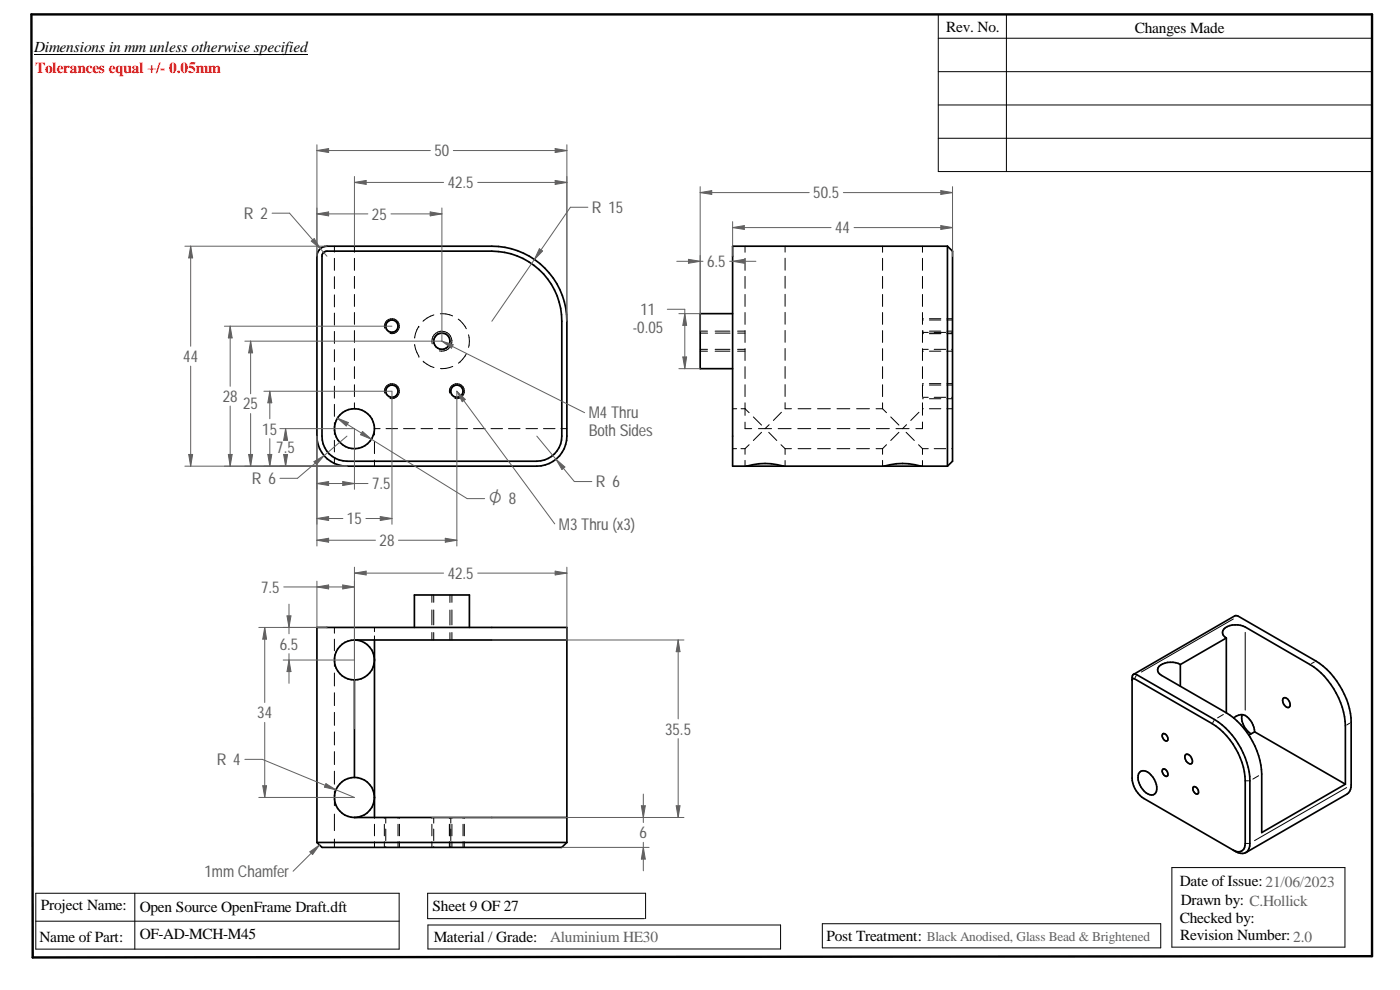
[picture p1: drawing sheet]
<svg xmlns="http://www.w3.org/2000/svg" width="420mm" height="297mm" viewBox="0 0 420 297" stroke-linecap="round" stroke-linejoin="round" font-family="sans-serif">
<path d="M9.4 4.3h402.4v282.6l-402 .4z" fill="none" stroke="#000" stroke-width=".72"/>
<g fill="none" stroke="#000" stroke-width=".3">
<path d="M10.2 16.4h82.2M281.6 11.5h130.2M281.6 4.3v47.2h130.2M302 4.3v47.2M281.6 21.5h130.2M281.6 31.5h130.2M281.6 41.5h130.2M100.4 73.9v1.7M100.4 77.5v3.6M106.4 73.9v1.8M106.4 77.5v3.6M223.6 73.9v1.8"/>
<path d="M223.6 77.5v3.6M235.6 73.9v1.7M235.6 77.5v3.6M264.9 73.9v1.8M264.9 77.5v3.6M276.8 73.9v1.8M276.8 77.5v3.6M100.4 83v3.6M100.4 88.5v3.6M100.4 93.9v3.6M100.4 99.4v3.6M106.4 82.9v3.6"/>
<path d="M106.4 88.3v3.6M106.4 93.8v3.5M106.4 99.2v3.5M115.4 98.5a2.25 2.25 0 0 1 2-2.9 2.25 2.25 0 0 1 2.4 2.4 2.25 2.25 0 0 1-2.8 2M125.7 97.9h.1M125.7 97.9a7.5 7.5 0 0 0-1.3 3.5M130.2 94.5a7.9 7.9 0 0 0-3.3 1.9M132.2 94.1a7.3 7.3 0 0 1 3.6 .7M137.5 95.8l1.3 1.2 1.1 1.6M210.1 99.4h2.2M210.1 99.9h2.3M214.6 99.4h4.5"/>
<path d="M214.7 99.9h4.4M221.3 99.4h2.3M221.4 99.9h2.2M223.6 82.9v3.6M223.6 88.3v3.6M223.6 93.8v3.5M223.6 99.2v3.5M235.6 82.9v3.6M235.6 88.3v3.6M235.6 93.7v3.6M235.6 99.1v3.6M264.9 82.9v3.6"/>
<path d="M264.9 88.3v3.6M264.9 93.8v3.5M264.9 99.2v3.5M276.8 95.6h.3M276.8 99.4h.3M276.8 82.9v3.6M276.8 88.3v3.6M276.8 93.8v3.5M276.8 99.2v3.5M276.8 96h.3M276.8 99.9h.3M276.8 99.7h1.8"/>
<path d="M278.9 95.6h3.5M278.9 99.4h3.5M278.9 96h3.5M278.9 99.9h3.5M280.4 99.7h3.4M284.2 95.6h1.7M284.2 99.4h1.7M284.2 96h1.7M284.2 99.9h1.7M285.6 99.7h.3M100.4 104.9v3.6M100.4 110.4v3.6"/>
<path d="M100.4 115.9v3.6M106.4 104.6v3.6M106.4 110v3.6M106.4 115.4v3.6M115.4 117.9a2.26 2.26 0 0 1 2-2.8 2.26 2.26 0 0 1 2.5 2.5 2.26 2.26 0 0 1-2.9 1.9M124.4 103.4l.3 1.3 1 2.1M125.7 106.9h.1M127 108.4l1.2 .9 2 1M129.7 103.2a3 3 0 0 1 2.6-3.8 3 3 0 0 1 3.3 3.2 3 3 0 0 1-3.7 2.7M134.9 117.9a2.25 2.25 0 0 1 2.1-2.8 2.25 2.25 0 0 1 2.4 2.5 2.25 2.25 0 0 1-2.9 1.9M135.9 109.9a7.5 7.5 0 0 1-3.7 .7M140 106.1l-1.2 1.7-1.2 1.2"/>
<path d="M140.6 100.5a7.1 7.1 0 0 1 0 3.7M210.1 105.4h2.2M210.1 104.8h2.2M214.6 105.4h4.5M214.6 104.8h4.5M221.3 105.4h2.3M221.3 104.8h2.3M223.6 104.6v3.6M223.6 110v3.6M223.6 115.4v3.6M235.6 104.6v3.5M235.6 110v3.5"/>
<path d="M235.6 115.4v3.6M264.9 104.6v3.6M264.9 110v3.6M264.9 115.4v3.6M276.8 100.1h.3M276.8 119.6h.3M276.8 115.1h.3M276.8 105.4h.3M276.8 104.6v3.6M276.8 110v3.6M276.8 115.4v3.6M276.8 115.5h.3"/>
<path d="M276.8 119.2h1.8M276.8 104.8h1.8M278.9 100.1h3.5M278.9 119.6h3.5M278.9 115.1h3.5M278.9 105.4h3.5M278.9 115.5h3.5M280.4 119.2h3.4M280.4 104.8h3.4M284.2 100.1h1.7M284.2 119.6h1.7M284.2 115.1h1.7"/>
<path d="M284.2 105.4h1.7M284.2 115.5h1.7M285.6 119.2h.3M285.6 104.8h.3M100.4 121.3v3.6M100.4 126.8v3.5M100.4 132.1v3.5M100.4 137.4v1.7M106.4 120.9v1.7M112.4 132.4v3.7M112.4 138v1.9M114.1 128.6h-1.7v1.9"/>
<path d="M115.9 128.6h3.4M121.1 128.6h3.5M126.4 128.6h3.4M131.6 128.6h3.5M136.9 128.6h3.4M142.1 128.6h3.5M147.4 128.6h3.4M152.6 128.6h3.5M157.8 128.6h3.5M163.1 128.6h3.5M168.3 128.6h1.8M219.9 122.6h1.2"/>
<path d="M219.9 134.6h1.2M222.4 134.6h1.2M222.4 122.6h1.2l1.2 1.2M223.6 126.7v1.9h2M223.6 120.9v3.7M223.6 134.6v1.7M223.6 138.1v1.8M224.8 133.4l-1.2 1.2M226.1 125.1l2.4 2.5M227.6 128.6h4M228.5 129.7l-2.4 2.5M230.7 129.7l2.4 2.5"/>
<path d="M230.8 127.4l-1.2 1.2M233.5 128.6h3.9M234.4 133.4l1.2 1.2M234.5 123.7l-2.4 2.5M235.6 120.8v1.8h1.9M235.6 134.6v1.8M235.6 138.2v1.7M235.6 134.6h1.9M239.4 128.6h3.9M239.5 122.6h3.9M239.5 134.6h3.9M245.3 128.6h3.9"/>
<path d="M245.4 122.6h3.8M245.4 134.6h3.8M251.2 122.6h3.8M251.2 134.6h3.8M251.2 128.6h3.9M257.1 122.6h3.8M257.1 134.6h3.8M257.1 128.6h3.9M262.9 122.6h2M262.9 134.6h2M263 128.6h3.9M264.9 120.9v1.7"/>
<path d="M264.9 122.6l1.2 1.2M264.9 134.6v1.7M264.9 138.1v1.8M266.1 133.4l-1.2 1.2M267.3 125.1l2.5 2.5M268.9 128.6h3.9M269.8 129.7l-2.5 2.5M271.9 129.7l2.5 2.5M272.1 127.4l-1.2 1.2M275.7 133.4l1.1 1.2M275.8 123.7l-2.5 2.5M276.8 122.6h.3"/>
<path d="M276.8 126.6v2h-1.9M276.8 120.9v3.7M276.8 134.6h1.8M276.8 134.6v1.8M276.8 138.2v1.7M278.9 122.6h3.5M280.4 134.6h3.4M284.2 122.6h1.7M285.6 134.6h.3M129.6 178.5v2.2M130.2 178.5v2.2M135 178.5v2.3"/>
<path d="M135.6 178.5v2.2M100.4 188.3v1.7M100.4 191.8v3.4M100.4 197v2.9M112.4 188.3v1.2M112.4 190.8v1.2M129.6 183v4.5M129.6 189.8v2.2M130.2 183v4.5M130.2 189.8v2.2M135 183v4.5M135 189.8v2.2"/>
<path d="M135.6 183v4.5M135.6 189.8v2.2M370.2 185.7l-27.6 15.9M373.7 189.7v23.4M394.5 198.6l-.9 .5M100.4 201.9v3.9M100.4 207.9v3.8M100.4 213.7v3.9M100.4 219.6v3.9M341 202.7l-.4 .6M364.3 216.2l-.3 .6M367.1 214.4l-1.7 1"/>
<path d="M405 217l-.8 .5M411.8 213.6v36.4M100.4 225.5v3.9M100.4 231.4v3.9M100.4 237.3v4.4M374 234.3h.7M377.7 232.7l-1.7 1.1M404.1 236.3l-27.6 15.9M100.4 244.3v4.9M100.4 251.8v2.5M112.4 245.3v.2M112.4 247.3v3.5"/>
<path d="M112.4 252.6v1.7M115.3 245.3v.2M115.3 247.3v3.5M115.3 252.6v1.7M115.8 245.3v1.7M115.8 248.8v3.4M115.8 254v.3M119.5 245.3v.2M119.5 247.3v3.5M119.5 252.6v1.7M119.9 245.3v.2M119.9 247.3v3.5"/>
<path d="M119.9 252.6v1.7M129.6 245.3v.2M129.6 247.3v3.5M129.6 252.6v1.7M130.2 245.3v1.7M130.2 248.8v3.4M130.2 254v.3M134.9 245.3v.2M134.9 247.3v3.5M134.9 252.6v1.7M135 245.3v.2M135 247.3v3.5"/>
<path d="M135 252.6v1.7M135.3 245.3v1.7M135.3 248.8v3.4M135.3 254v.3M135.6 245.3v.2M135.6 247.3v3.5M135.6 252.6v1.7M139 245.3v.2M139 247.3v3.5M139 252.6v1.7M139.4 245.3v.2M139.4 247.3v3.5"/>
<path d="M139.4 252.6v1.7M374 253.1h.7M9.8 271.3v16M10.7 276.4h109.1M10.7 268h109.1v16.8h-109.1zM40.5 268v16.8M128.4 277.5h105.9v7.2h-105.9zM193.4 275.6h-65.1v-7.6h65.4v7.6M246.8 277.2h101.5v7.2h-101.5zM351.7 260.3h51.9v23.9h-51.9z"/>
</g>
<g fill="none" stroke="#000" stroke-width=".51">
<path d="M96.3 74.5l1.8-.6h49.5a22.5 22.5 0 0 1 22.5 22.5v34.5a9 9 0 0 1-9 9h-57a9 9 0 0 1-9-9v-54a3 3 0 0 1 1.2-2.4zM97.2 75.6l.9-.2h49.5a21 21 0 0 1 21 21v34.5a7.5 7.5 0 0 1-7.5 7.5h-57a7.4 7.4 0 0 1-7.5-7.5v-54l.1-.5zM284.3 73.9h-64.4v66h64.4M284.3 73.9v66M284.3 73.9l1.6 1.5v63l-1.6 1.5M219.9 94.1h-9.8v16.5h9.8M235.2 139.9a19.7 19.7 0 0 0-11.1 0M276.4 139.9a19.7 19.7 0 0 0-11.1 0M106.4 192a6 6 0 0 1 6 6 6 6 0 0 1-6 6M106.4 192a6 6 0 0 0-6 6 6 6 0 0 0 6 6M106.4 192h63.7M112.4 192v53.3"/>
<path d="M124.4 188.3v-9.8h16.5v9.8M354.2 199.4v6.5M354.2 199.4a5.3 5.3 0 0 0-6.7 1 1.7 1.7 0 0 0 1.1 2.2l19.4 11.3M368 191.4a1.79 1.79 0 0 1-1.1-1.8 1.79 1.79 0 0 1 1.4-1.6 6.6 6.6 0 0 1 5.4 .1l19.4 11.3a23.4 23.4 0 0 1 10.7 18.4v17.5M368 191.4l-13.8 8M368 191.4v22.5M106.4 204v29.3M339.8 204.1l.2-.5 .5 .1 23.3 13.4a22.1 22.1 0 0 1 9.9 17.2v18.8a2.18 2.18 0 0 1-1.1 2.2 2.18 2.18 0 0 1-2.4-.2M340 202.4l.3-.1 .9 .1 23.3 13.5a23.5 23.5 0 0 1 10.6 18.4v18.8a2.58 2.58 0 0 1-1.2 2.7 2.58 2.58 0 0 1-3-.3l-27.6-15.9a7.8 7.8 0 0 1-3.5-6.1v-30.3zM340.2 202.4l30.7-17.7 .7 .2 23.3 13.4a23.7 23.7 0 0 1 10.6 18.4v18.8a3.2 3.2 0 0 1-1.2 2.8l-30.4 17.5M368 213.9l2.2 1.5M370.2 215.4a24.1 24.1 0 0 1 8.5 16.8v17.6l25.1-14.5"/>
<path d="M370.2 215.4a3.1 3.1 0 0 1 5.1 .8l1 2 .2 1.4M372.8 214.4a5.8 5.8 0 0 0 2.6 5.8M376.5 219.6l-1.7 1M376.5 219.6l27.3 15.7M385.1 209.5a1.43 1.43 0 0 1 1.9 1.2 1.04 1.04 0 0 1-.4 1.6 2.07 2.07 0 0 1-1.5-2.8zM106.4 233.3a6 6 0 0 0-6 6 6 6 0 0 0 6 6M106.4 233.3a6 6 0 0 1 6 6 6 6 0 0 1-6 6M342 231.7a2.33 2.33 0 0 1 3.5 .9 4.9 4.9 0 0 1 1.4 5.2 1.84 1.84 0 0 1-2.9 .1 5.2 5.2 0 0 1-2-6.2zM348.9 220.2a1.34 1.34 0 0 1 1.4 .6 1.34 1.34 0 0 1 0 1.5 1.51 1.51 0 0 1-1.4-2.1zM348.9 230.8a1.31 1.31 0 0 1 1.4 .6 1.31 1.31 0 0 1 0 1.5 1.46 1.46 0 0 1-1.4-2.1zM355.7 226.6a1.18 1.18 0 0 1 1.9 .8 .97 .97 0 0 1 .4 1.1 .97 .97 0 0 1-.9 .7l-1.1-.9a1.78 1.78 0 0 1-.3-1.7zM358.1 236.1a1.34 1.34 0 0 1 1.4 .6 1.34 1.34 0 0 1-.1 1.5 1.51 1.51 0 0 1-1.3-2.1z"/>
<path d="M95.1 252.8h75M106.4 245.3h63.7M170.1 252.8l-1.5 1.5h-72l-1.5-1.5M170.1 252.8v-64.5h-75v64.5"/>
<circle cx="117.6" cy="97.9" r="1.85"/>
<circle cx="117.6" cy="117.4" r="1.85"/>
<circle cx="132.6" cy="102.4" r="2.44"/>
<circle cx="137.1" cy="117.4" r="1.85"/>
<circle cx="106.4" cy="128.6" r="6"/>
</g>
<path d="M55.5 73.9h42.6M57.2 73.9l.6 3.5h-1.2zM55.5 139.9h48.6" fill="none" stroke="#606060" stroke-width=".3"/>
<path d="M57.2 73.9l.6 3.5h-1.2z" fill="#606060"/>
<path d="M56.6 136.4h1.2l-.6 3.5z" fill="none" stroke="#606060" stroke-width=".3"/>
<path d="M56.6 136.4h1.2l-.6 3.5z" fill="#606060"/>
<path d="M57.2 73.9v30M57.2 109.9v30M94.2 138.5l3.1-1.8-2.3 2.7zM104.1 130.9l-14.8 12.6h-5.3" fill="none" stroke="#606060" stroke-width=".3"/>
<path d="M94.2 138.5l3.1-1.8-2.3 2.7z" fill="#606060"/>
<path d="M81.6 64h5.3l11.2 12.9M93.4 72.3l.9-.7 1.8 3z" fill="none" stroke="#606060" stroke-width=".3"/>
<path d="M93.4 72.3l.9-.7 1.8 3z" fill="#606060"/>
<path d="M161.9 74.6l.9 .7-2.4 2.6zM176.4 62.2h-5.2l-23.6 34.2" fill="none" stroke="#606060" stroke-width=".3"/>
<path d="M161.9 74.6l.9 .7-2.4 2.6z" fill="#606060"/>
<path d="M161.1 130.9l11.3 13.6h5.2M166.9 137.8l2.6 2.3-.9 .8z" fill="none" stroke="#606060" stroke-width=".3"/>
<path d="M166.9 137.8l2.6 2.3-.9 .8z" fill="#606060"/>
<path d="M95.1 45.2l3.5-.6v1.2zM95.1 43.4v33.5M170.1 43.4v53" fill="none" stroke="#606060" stroke-width=".3"/>
<path d="M95.1 45.2l3.5-.6v1.2z" fill="#606060"/>
<path d="M166.6 44.6l3.5 .6-3.5 .6z" fill="none" stroke="#606060" stroke-width=".3"/>
<path d="M166.6 44.6l3.5 .6-3.5 .6z" fill="#606060"/>
<path d="M95.1 45.2h34M136 45.2h34.1M95.1 130.9v15.9M106.4 128.6v18.2M95.1 145.1l3.5-.6v1.2z" fill="none" stroke="#606060" stroke-width=".3"/>
<path d="M95.1 145.1l3.5-.6v1.2z" fill="#606060"/>
<path d="M102.9 144.5l3.5 .6-3.5 .6z" fill="none" stroke="#606060" stroke-width=".3"/>
<path d="M102.9 144.5l3.5 .6-3.5 .6z" fill="#606060"/>
<path d="M84 128.6h22.4M84 139.9h20.1M85.1 136.4h1.2l-.6 3.5zM95.1 145.1h15.3" fill="none" stroke="#606060" stroke-width=".3"/>
<path d="M85.1 136.4h1.2l-.6 3.5z" fill="#606060"/>
<path d="M85.7 128.6l.6 3.5h-1.2z" fill="none" stroke="#606060" stroke-width=".3"/>
<path d="M85.7 128.6l.6 3.5h-1.2z" fill="#606060"/>
<path d="M117.6 117.4v39.9M85.7 128.6v2.7M85.7 137.2v2.7M95.1 130.9v26.4M95.1 155.6l3.5-.6v1.2z" fill="none" stroke="#606060" stroke-width=".3"/>
<path d="M95.1 155.6l3.5-.6v1.2z" fill="#606060"/>
<path d="M114.1 155l3.5 .6-3.5 .6z" fill="none" stroke="#606060" stroke-width=".3"/>
<path d="M114.1 155l3.5 .6-3.5 .6z" fill="#606060"/>
<path d="M137.1 117.4v46.4M95.1 130.9v32.9M95.1 155.6h7.8M109.8 155.6h7.8M95.1 162.1l3.5-.6v1.2z" fill="none" stroke="#606060" stroke-width=".3"/>
<path d="M95.1 162.1l3.5-.6v1.2z" fill="#606060"/>
<path d="M133.6 161.5l3.5 .6-3.5 .6z" fill="none" stroke="#606060" stroke-width=".3"/>
<path d="M133.6 161.5l3.5 .6-3.5 .6z" fill="#606060"/>
<path d="M95.1 64.2l3.5-.6v1.2zM95.1 62.4v14.5M132.6 62.4v40M95.1 162.1h17.6M119.6 162.1h17.5" fill="none" stroke="#606060" stroke-width=".3"/>
<path d="M95.1 64.2l3.5-.6v1.2z" fill="#606060"/>
<path d="M129.1 63.6l3.5 .6-3.5 .6z" fill="none" stroke="#606060" stroke-width=".3"/>
<path d="M129.1 63.6l3.5 .6-3.5 .6z" fill="#606060"/>
<path d="M95.1 64.2h15.3M117.3 64.2h15.3M79.2 117.4h38.4M79.2 139.9h24.9M80.4 136.4h1.2l-.6 3.5z" fill="none" stroke="#606060" stroke-width=".3"/>
<path d="M80.4 136.4h1.2l-.6 3.5z" fill="#606060"/>
<path d="M81 117.4l.6 3.5h-1.2z" fill="none" stroke="#606060" stroke-width=".3"/>
<path d="M81 117.4l.6 3.5h-1.2z" fill="#606060"/>
<path d="M73.5 102.4h59.1M75.2 102.4l.6 3.5h-1.2zM81 117.4v8.2M73.5 139.9h30.6M81 131.6v8.3" fill="none" stroke="#606060" stroke-width=".3"/>
<path d="M75.2 102.4l.6 3.5h-1.2z" fill="#606060"/>
<path d="M74.6 136.4h1.2l-.6 3.5z" fill="none" stroke="#606060" stroke-width=".3"/>
<path d="M74.6 136.4h1.2l-.6 3.5z" fill="#606060"/>
<path d="M67.3 97.9h50.3M69.1 97.9l.6 3.5h-1.2zM75.2 102.4v15.8M67.3 139.9h36.8M75.2 124.1v15.8" fill="none" stroke="#606060" stroke-width=".3"/>
<path d="M69.1 97.9l.6 3.5h-1.2z" fill="#606060"/>
<path d="M68.5 136.4h1.2l-.6 3.5z" fill="none" stroke="#606060" stroke-width=".3"/>
<path d="M68.5 136.4h1.2l-.6 3.5z" fill="#606060"/>
<path d="M219.9 66.5v10.4M282.4 67.7l3.5 .6-3.5 .5zM285.9 66.5v10.4M69.1 97.9v18M69.1 121.8v18.1" fill="none" stroke="#606060" stroke-width=".3"/>
<path d="M282.4 67.7l3.5 .6-3.5 .5z" fill="#606060"/>
<path d="M219.9 68.3l3.5-.6v1.1z" fill="none" stroke="#606060" stroke-width=".3"/>
<path d="M219.9 68.3l3.5-.6v1.1z" fill="#606060"/>
<path d="M210.1 76.7v22.7M219.9 68.3h29.5M219.9 78.4l3.5-.6v1.2zM256.3 68.3h29.6" fill="none" stroke="#606060" stroke-width=".3"/>
<path d="M219.9 78.4l3.5-.6v1.2z" fill="#606060"/>
<path d="M206.6 77.8l3.5 .6-3.5 .6z" fill="none" stroke="#606060" stroke-width=".3"/>
<path d="M206.6 77.8l3.5 .6-3.5 .6z" fill="#606060"/>
<path d="M203.1 78.4h7.9M219 78.4h7.9M147.6 192h57.7M203.5 192l.6 3.5h-1.2zM129.6 245.3h75.7" fill="none" stroke="#606060" stroke-width=".3"/>
<path d="M203.5 192l.6 3.5h-1.2z" fill="#606060"/>
<path d="M202.9 241.8h1.2l-.6 3.5z" fill="none" stroke="#606060" stroke-width=".3"/>
<path d="M202.9 241.8h1.2l-.6 3.5z" fill="#606060"/>
<path d="M106.4 170.2v48.5M166.6 171.4l3.5 .6-3.5 .5zM170.1 170.2v21.8M203.5 192v23.7M203.5 221.6v23.7" fill="none" stroke="#606060" stroke-width=".3"/>
<path d="M166.6 171.4l3.5 .6-3.5 .5z" fill="#606060"/>
<path d="M106.4 172l3.5-.6v1.1z" fill="none" stroke="#606060" stroke-width=".3"/>
<path d="M106.4 172l3.5-.6v1.1z" fill="#606060"/>
<path d="M106.4 172h26.7M143.4 172h26.7M168.6 254.3h26.2M170.1 245.3h24.7M192.5 241.8h1.2l-.6 3.5z" fill="none" stroke="#606060" stroke-width=".3"/>
<path d="M192.5 241.8h1.2l-.6 3.5z" fill="#606060"/>
<path d="M193.1 254.3l.6 3.5h-1.2z" fill="none" stroke="#606060" stroke-width=".3"/>
<path d="M193.1 254.3l.6 3.5h-1.2z" fill="#606060"/>
<path d="M210.1 57.8l3.5-.6v1.1zM210.1 56v38.1M285.9 56v20.9M193.1 238.3v8.5M193.1 252.7v8.6" fill="none" stroke="#606060" stroke-width=".3"/>
<path d="M210.1 57.8l3.5-.6v1.1z" fill="#606060"/>
<path d="M282.4 57.2l3.5 .6-3.5 .5z" fill="none" stroke="#606060" stroke-width=".3"/>
<path d="M282.4 57.2l3.5 .6-3.5 .5z" fill="#606060"/>
<path d="M210.1 57.8h32.8M253.1 57.8h32.8M73.5 227.8h5.2l27.7 11.5M97.8 235.1l3 1.9-3.4-.8z" fill="none" stroke="#606060" stroke-width=".3"/>
<path d="M97.8 235.1l3 1.9-3.4-.8z" fill="#606060"/>
<path d="M137.1 117.4l29.4 39.8" fill="none" stroke="#606060" stroke-width=".3"/>
<path d="M137.1 117.4l2.5 2.4-.9 .7z" fill="#606060"/>
<path d="M132.6 102.4l42.9 21.4M137.1 117.4l2.5 2.4-.9 .7z" fill="none" stroke="#606060" stroke-width=".3"/>
<path d="M132.6 102.4l3.4 1-.5 1.1z" fill="#606060"/>
<path d="M132.6 102.4l3.4 1-.5 1.1zM95.9 253.5l-7.9 7.9" fill="none" stroke="#606060" stroke-width=".3"/>
<path d="M93 255.6l2.9-2.1-2.1 2.9z" fill="#606060"/>
<path d="M106.4 54.7l3.5-.6v1.2zM106.4 53v20.9M170.1 53v43.4M93 255.6l2.9-2.1-2.1 2.9z" fill="none" stroke="#606060" stroke-width=".3"/>
<path d="M106.4 54.7l3.5-.6v1.2z" fill="#606060"/>
<path d="M166.6 54.1l3.5 .6-3.5 .6z" fill="none" stroke="#606060" stroke-width=".3"/>
<path d="M166.6 54.1l3.5 .6-3.5 .6z" fill="#606060"/>
<path d="M106.4 54.7h26.7M143.4 54.7h26.7M101.3 125.5l3.3 1.3-.7 1zM101.3 125.5l38.9 24.1h5.2" fill="none" stroke="#606060" stroke-width=".3"/>
<path d="M101.3 125.5l3.3 1.3-.7 1z" fill="#606060"/>
<path d="M108.8 129.5l2.7 2.3-3.3-1.4z" fill="none" stroke="#606060" stroke-width=".3"/>
<path d="M108.8 129.5l2.7 2.3-3.3-1.4z" fill="#606060"/>
<path d="M200.3 92.8h5.2M203.7 94.1h6.4M205.5 94.1l.6 3.5h-1.2zM203.7 110.6h6.4" fill="none" stroke="#606060" stroke-width=".3"/>
<path d="M205.5 94.1l.6 3.5h-1.2z" fill="#606060"/>
<path d="M204.9 107.1h1.2l-.6 3.5z" fill="none" stroke="#606060" stroke-width=".3"/>
<path d="M204.9 107.1h1.2l-.6 3.5z" fill="#606060"/>
<path d="M205.5 92.8v17.8M85 198h21.4M85 188.3h13.1M86.1 184.8h1.2l-.6 3.5z" fill="none" stroke="#606060" stroke-width=".3"/>
<path d="M86.1 184.8h1.2l-.6 3.5z" fill="#606060"/>
<path d="M86.7 198l.6 3.5h-1.2z" fill="none" stroke="#606060" stroke-width=".3"/>
<path d="M86.7 198l.6 3.5h-1.2z" fill="#606060"/>
<path d="M77.7 188.3h20.4M79.4 188.3l.6 3.5h-1.1zM86.7 181.3v8.9M86.7 196.1v8.9M77.7 239.3h28.7" fill="none" stroke="#606060" stroke-width=".3"/>
<path d="M79.4 188.3l.6 3.5h-1.1z" fill="#606060"/>
<path d="M78.9 235.8h1.1l-.6 3.5z" fill="none" stroke="#606060" stroke-width=".3"/>
<path d="M78.9 235.8h1.1l-.6 3.5z" fill="#606060"/>
<path d="M95.1 176.1l3.5-.6v1.2zM95.1 174.4v13.9M106.4 174.4v23.6M79.4 188.3v22.5M79.4 216.7v22.6" fill="none" stroke="#606060" stroke-width=".3"/>
<path d="M95.1 176.1l3.5-.6v1.2z" fill="#606060"/>
<path d="M102.9 175.5l3.5 .6-3.5 .6z" fill="none" stroke="#606060" stroke-width=".3"/>
<path d="M102.9 175.5l3.5 .6-3.5 .6z" fill="#606060"/>
<path d="M85.2 176.1h21.2" fill="none" stroke="#606060" stroke-width=".3"/>
<text font-size="5.4" fill="#606060" x="146.7" y="151.3">O 8</text>
<g font-size="4.9" fill="#606060">
<text x="130.4" y="46.9">50</text>
<text x="134.4" y="56.5">42.5</text>
<text x="244.1" y="59.5">50.5</text>
<text x="73.2" y="65.7">R 2</text>
<text x="111.6" y="65.9">25</text>
<text x="177.7" y="63.9">R 15</text>
<text x="250.6" y="70">44</text>
<text x="212.2" y="80.2">6.5</text>
<text x="192.2" y="94.5">11</text>
<text x="189.9" y="99.8">-0.05</text>
<text x="55" y="108.6">44</text>
<text x="66.9" y="120.6">28</text>
<text x="73" y="122.9">25</text>
<text x="176.7" y="125.6">M4 Thru</text>
<text x="78.7" y="130.4">15</text>
<text x="176.7" y="130.8">Both Sides</text>
<text x="82.9" y="136">7.5</text>
<text x="75.6" y="145.2">R 6</text>
<text x="111.7" y="146.8">7.5</text>
<text x="178.8" y="146.2">R 6</text>
<text x="104.1" y="157.3">15</text>
<text x="167.7" y="159">M3 Thru (x3)</text>
<text x="113.9" y="163.8">28</text>
<text x="134.4" y="173.7">42.5</text>
<text x="78.3" y="177.8">7.5</text>
<text x="83.9" y="194.9">6.5</text>
<text x="77.2" y="215.5">34</text>
<text x="199.6" y="220.4">35.5</text>
<text x="65.1" y="229.6">R 4</text>
<text x="191.9" y="251.5">6</text>
<text x="61.4" y="263.1">1mm Chamfer</text>
</g>
<g font-size="4.6">
<text x="284" y="9.6">Rev. No.</text>
<text x="340.6" y="9.9">Changes Made</text>
<text x="10.2" y="15.7">Dimensions in mm unless otherwise specified</text>
<text x="354.1" y="265.7">Date of Issue:21/06/2023</text>
<text x="12.3" y="273.1">Project Name:</text>
<text x="41.9" y="273.7">Open Source OpenFrame Draft.dft</text>
<text x="129.8" y="273.4">Sheet 9 OF 27</text>
<text x="354.4" y="271.4">Drawn by: C.Hollick</text>
<text x="41.9" y="281.9">OF-AD-MCH-M45</text>
<text x="354.1" y="276.9">Checked by:</text>
<text x="11.9" y="282.7">Name of Part:</text>
<text x="130.2" y="282.6">Material / Grade:</text>
<text x="248" y="282.2">Post Treatment:</text>
<text x="354.2" y="282.2">Revision Number:2.0</text>
</g>
<text font-size="4.6" fill="#f00" x="10.5" y="21.9">Tolerances equal +/- 0.05mm</text>
<text font-size="4.6" fill="#606060" x="165.1" y="282.6">Aluminium HE30</text>
<text font-size="4" fill="#606060" x="278.2" y="282.3">Black Anodised, Glass Bead &amp; Brightened</text>
</svg>
